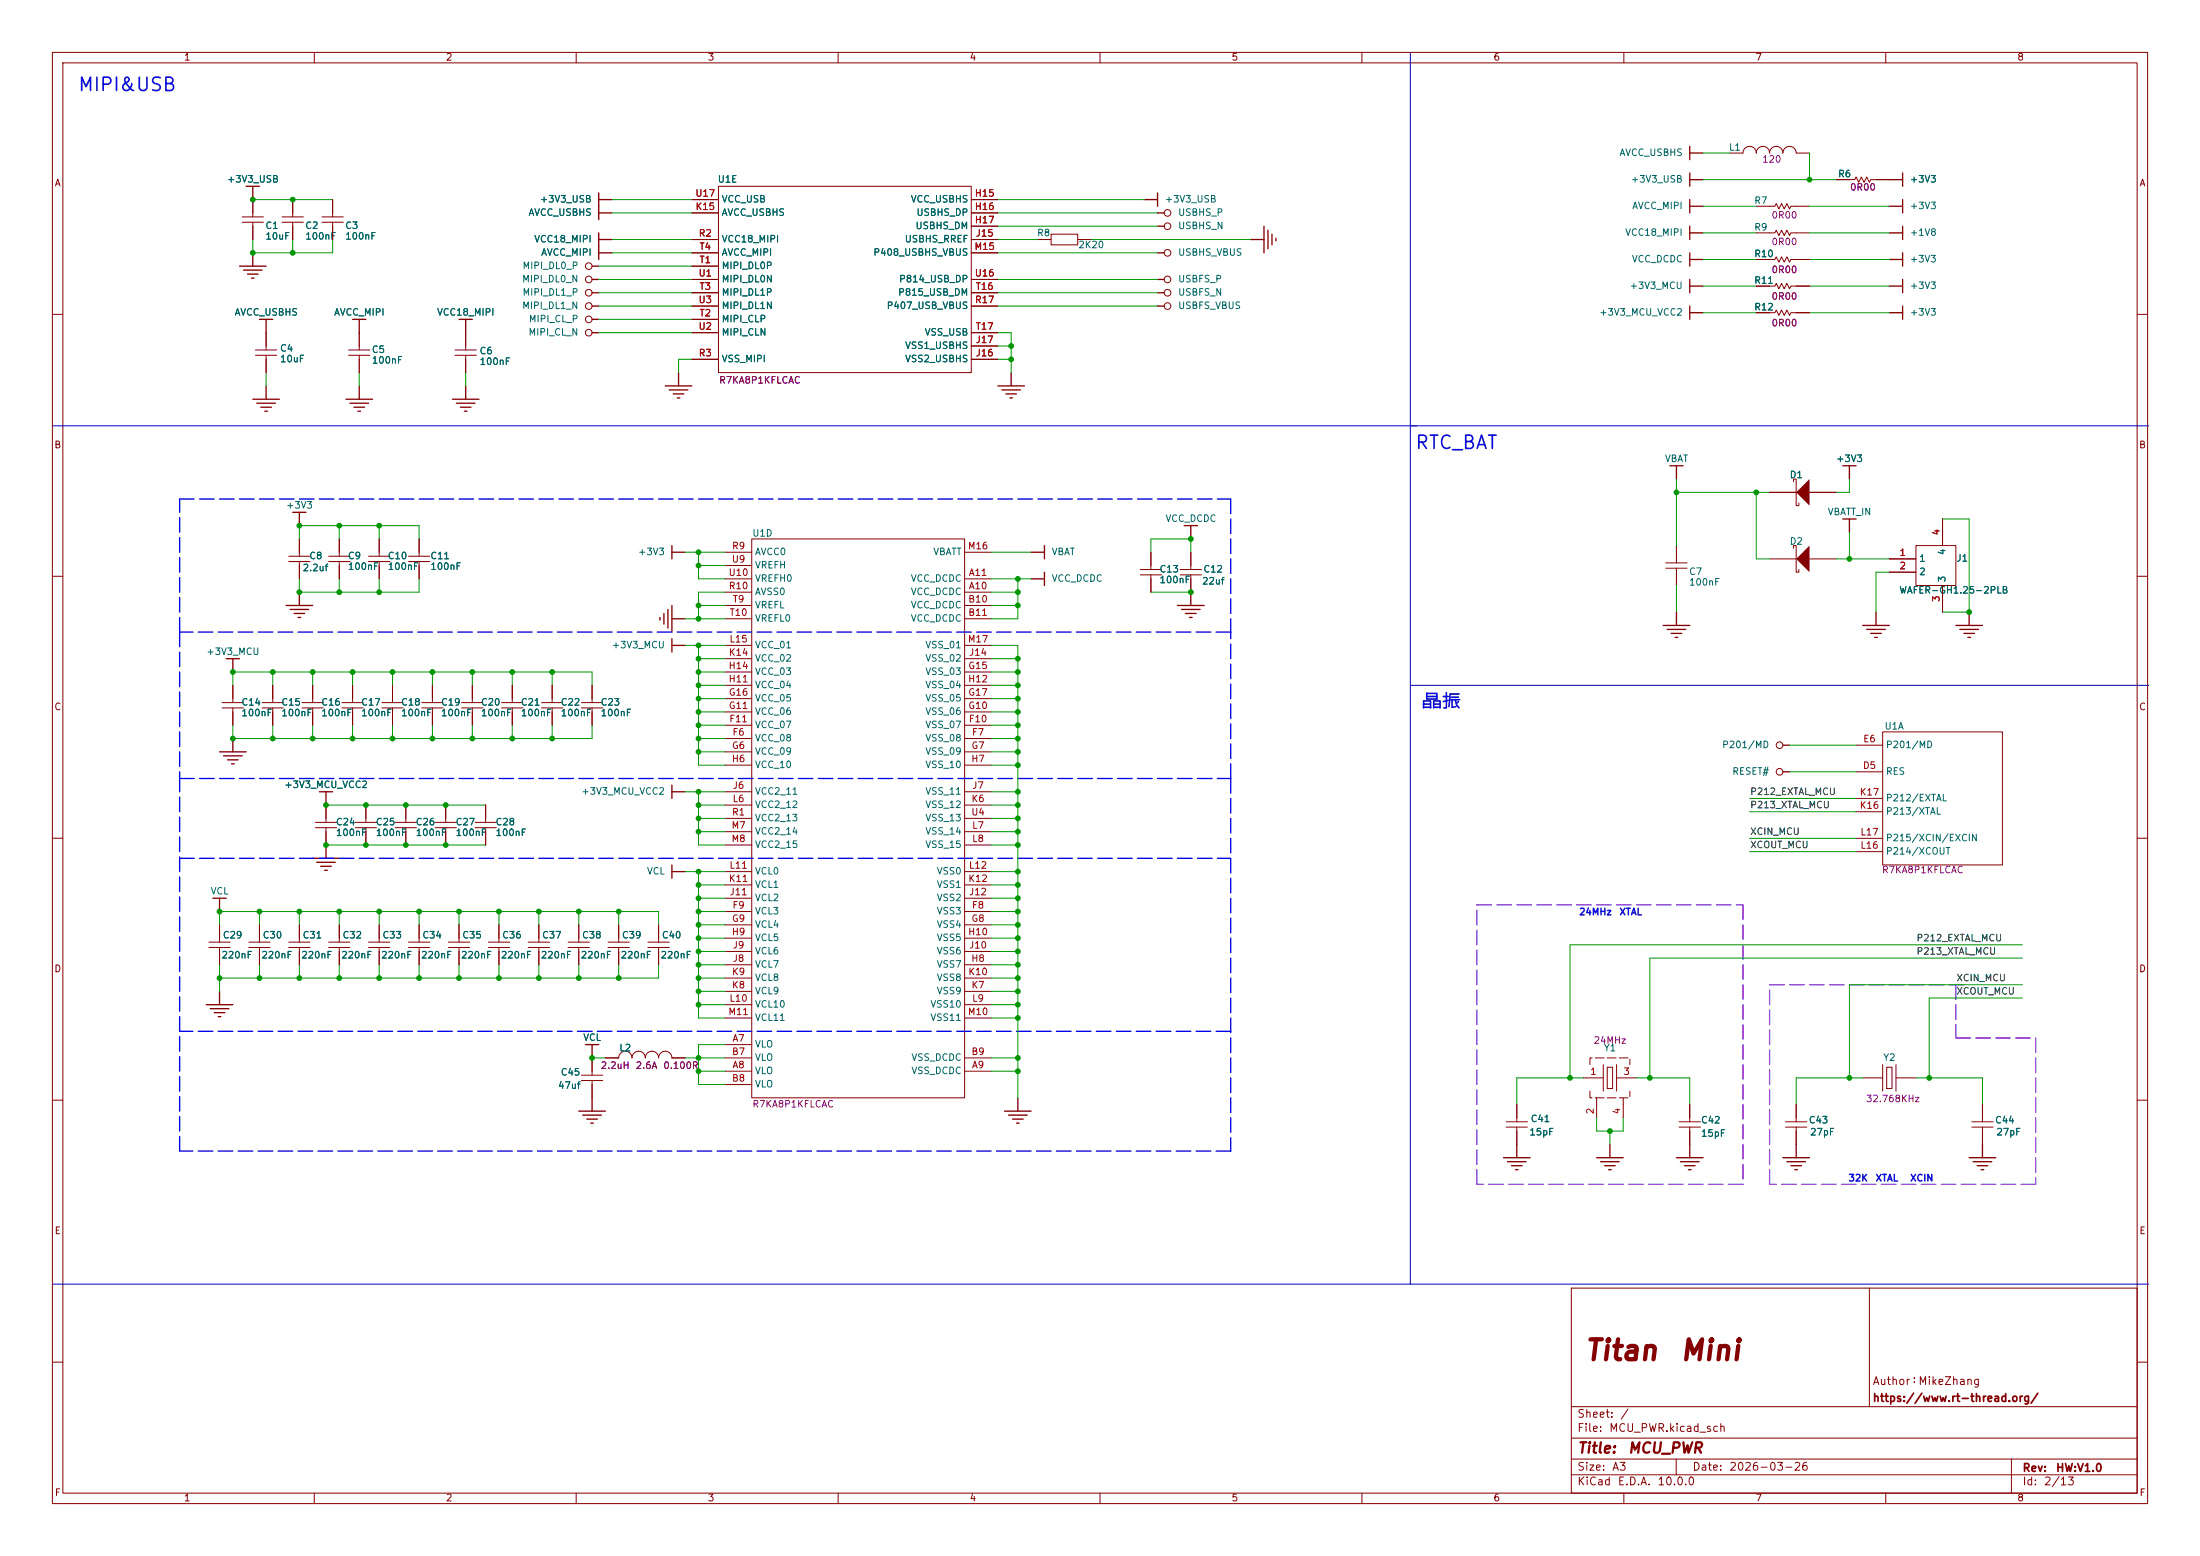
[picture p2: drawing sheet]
<svg xmlns="http://www.w3.org/2000/svg" width="420mm" height="297mm" viewBox="0 0 420 297" stroke-linecap="round" stroke-linejoin="round" font-family="sans-serif">
<g fill="none" stroke="#840000" stroke-width=".19">
<path d="M10 10h400v277h-400zM12 12h396v273h-396zM60 10v2M110 10v2M160 10v2M210 10v2M260 10v2M310 10v2M360 10v2M48.3 38.1v3.3M55.9 38.1v3.3M63.5 38.1v3.3"/>
<path d="M46.2 42.4h4.1M46.2 41.4h4.1M48.3 42.4v3.3M53.8 42.4h4.1M53.8 41.4h4.1M55.9 42.4v3.3M61.5 42.4h4M61.5 41.4h4M63.5 42.4v3.3M335.3 59.7h3.5l.3-.5 .5 1 .5-1 .5 1 .5-1 .5 1 .3-.5h3.5M335.3 54.6h3.5l.3-.5 .5 1 .5-1 .5 1 .5-1 .5 1 .3-.5h3.5M335.3 49.5h3.5l.3-.5 .5 1 .5-1 .5 1 .5-1 .5 1 .3-.5h3.5"/>
<path d="M10 60h2M408 60h2M10 110h2M55.1 107.2h4.1M55.1 106.2h4.1M57.1 102.9v3.3M57.1 107.2v3.3M217.7 109.7h4M217.7 108.7h4M219.7 105.4v3.3M219.7 109.7v3.3M225.3 109.7h4.1"/>
<path d="M225.3 108.7h4.1M227.3 105.4v3.3M227.3 109.7v3.3M408 110h2M42.4 135.1h4.1M42.4 134.1h4.1M44.4 130.8v3.3M44.4 135.1v3.3M50 135.1h4.1M50 134.1h4.1M52.1 130.8v3.3M52.1 135.1v3.3"/>
<path d="M57.7 135.1h4M57.7 134.1h4M59.7 130.8v3.3M59.7 135.1v3.3M65.3 135.1h4M65.3 134.1h4M67.3 130.8v3.3M67.3 135.1v3.3M80.5 135.1h4.1M80.5 134.1h4.1M82.5 130.8v3.3M82.5 135.1v3.3"/>
<path d="M88.1 135.1h4.1M88.1 134.1h4.1M90.2 130.8v3.3M90.2 135.1v3.3M95.8 135.1h4M95.8 134.1h4M97.8 130.8v3.3M97.8 135.1v3.3M103.4 135.1h4M103.4 134.1h4M105.4 130.8v3.3M105.4 135.1v3.3"/>
<path d="M111 135.1h4.1M111 134.1h4.1M113 130.8v3.3M113 135.1v3.3M10 160h2M408 160h2M47.5 179.8h4.1M49.5 176.5v3.3M55.1 179.8h4.1M57.1 176.5v3.3M70.4 179.8h4M72.4 176.5v3.3"/>
<path d="M78 179.8h4M80 176.5v3.3M108.5 179.8h4M110.5 176.5v3.3M123.7 179.8h4.1M125.7 176.5v3.3M47.5 180.8h4.1M49.5 180.8v3.4M55.1 180.8h4.1M57.1 180.8v3.4M70.4 180.8h4M72.4 180.8v3.4"/>
<path d="M78 180.8h4M80 180.8v3.4M108.5 180.8h4M110.5 180.8v3.4M123.7 180.8h4.1M125.7 180.8v3.4M10 210h2M115.6 201.9h2.5a1.27 1.27 0 0 1 1.3-1.2 1.27 1.27 0 0 1 1.2 1.2 1.27 1.27 0 0 1 1.3-1.2 1.27 1.27 0 0 1 1.3 1.2 1.27 1.27 0 0 1 1.3-1.2 1.27 1.27 0 0 1 1.2 1.2 1.27 1.27 0 0 1 1.3-1.2 1.27 1.27 0 0 1 1.3 1.2h2.5M287.5 215.1h4.1M287.5 214.1h4.1M289.6 210.8v3.3M289.6 215.1v3.3"/>
<path d="M302.3 205.7h3.8M304.8 209.6v3.8M306.1 203.2v5.1M306.8 203.7h1v4.1h-1zM308.6 203.2v5.1M308.6 205.7h3.8M309.9 209.6v3.8M320.5 215.1h4.1M320.5 214.1h4.1M322.6 210.8v3.3M322.6 215.1v3.3M408 210h2"/>
<path d="M300 245.9h108v39.1h-108zM356.9 245.9v22.6M10 260h2M300 278.5h108M300 274.5h108M300 268.5h108M320 278.5v3M384 278.5v6.5M408 260h2M60 285v2M110 285v2M160 285v2"/>
<path d="M210 285v2M260 285v2M300 281.5h108M310 285v2M360 285v2"/>
<circle cx="112.4" cy="50.8" r=".63"/>
</g>
<g fill="none" stroke="#840000" stroke-width=".25">
<path d="M47 35.6h2.5M48.3 35.6v2.5M114.3 36.8v5.1M114.3 38.1h2.5M45.7 50.8h5.1M46.5 51.6h3.5M47.2 52.3h2.1M48 53.1h.5M48.3 48.3v2.5M113 50.8h1.3M114.3 44.5v5M114.3 48.3h2.5"/>
<path d="M114.3 45.7h2.5M114.3 40.6h2.5M48.3 76.2h5M49 77h3.6M49.5 61h2.6M49.8 77.7h2M50.5 78.5h.6M50.8 61v2.5M50.8 73.7v2.5M127 73.7h5.1M127.8 74.4h3.5M128.5 75.2h2.1"/>
<path d="M129.3 75.9h.5M129.5 71.1v2.6M55.9 97.8h2.5M57.1 97.8v2.5M318.8 88.9h2.5M320 88.9v2.5M351.8 88.9h2.5M353.1 88.9v2.5M54.6 115.6h5.1M55.4 116.3h3.5M56.1 117.1h2.1M56.9 117.9h.5"/>
<path d="M57.1 113v2.6M126 117.9v.5M126.7 117.1v2M127.5 116.3v3.6M128.3 104.1v2.6M128.3 115.6v5.1M128.3 105.4h2.5M128.3 118.1h2.5M196.8 105.4h2.6M196.8 110.5h2.6M199.4 104.1v2.6M199.4 109.2v2.6"/>
<path d="M224.8 115.6h5.1M225.6 116.3h3.5M226.1 100.3h2.5M226.3 117.1h2M227.1 117.9h.5M227.3 100.3v2.6M227.3 113v2.6M355.6 119.4h5.1M358.1 116.8v2.6M373.4 119.4h5.1M375.9 116.8v2.6M128.3 121.9v2.6"/>
<path d="M128.3 123.2h2.5M356.4 120.1h3.5M357.1 120.9h2.1M357.9 121.7h.5M374.1 120.1h3.6M374.9 120.9h2M375.7 121.7h.5M111.8 199.4h2.5M113 199.4v2.5M191.8 212.1h5M192.5 212.9h3.6M193.3 213.6h2"/>
<path d="M194.1 214.4h.5M194.3 209.6v2.5M289.6 218.4v2.6M307.3 218.4v2.6M322.6 218.4v2.6M287 221h5.1M287.8 221.7h3.5M288.5 222.5h2.1M289.3 223.3h.5M304.8 221h5.1M305.6 221.7h3.5M306.3 222.5h2.1"/>
<path d="M307.1 223.3h.5M320 221h5.1M320.8 221.7h3.6M321.6 222.5h2M322.3 223.3h.5"/>
</g>
<path d="M303.5 208.3v1.3h7.6v-1.3M303.5 203.2v-1.3h7.6v1.3" fill="none" stroke="#840000" stroke-width=".19" stroke-dasharray="1.7 .6"/>
<path d="M342.9 94l2.5-2.6v5.1z" fill="#840000"/>
<g fill="none" stroke="#840000" stroke-width=".19">
<path d="M132.1 38.1h5.1M137.2 35.6h48.2v35.5h-48.2zM185.4 38.1h5.1M330.2 29.2h2.5a1.27 1.27 0 0 1 1.3-1.3 1.27 1.27 0 0 1 1.3 1.3 1.27 1.27 0 0 1 1.2-1.3 1.27 1.27 0 0 1 1.3 1.3 1.27 1.27 0 0 1 1.3-1.3 1.27 1.27 0 0 1 1.3 1.3 1.27 1.27 0 0 1 1.2-1.3 1.27 1.27 0 0 1 1.3 1.3h2.5M335.3 39.4h3.5l.3-.5 .5 1 .5-1 .5 1 .5-1 .5 1 .3-.5h3.5M350.5 34.3h3.6l.2-.5 .5 1 .5-1 .6 1 .5-1 .5 1 .2-.5h3.6M132.1 40.6h5.1M132.1 45.7h5.1M132.1 48.3h5.1M132.1 58.4h5.1M132.1 50.8h5.1M132.1 55.9h5.1"/>
<path d="M132.1 53.3h5.1M185.4 40.6h5.1M185.4 43.2h5.1M185.4 45.7h5.1M185.4 48.3h5.1M185.4 58.4h5.1M185.4 55.9h5.1M185.4 53.3h5.1M198.1 45.7h2.6M200.7 44.7h5v2h-5zM205.7 45.7h2.6M335.3 44.5h3.5l.3-.6 .5 1.1 .5-1.1 .5 1.1 .5-1.1 .5 1.1 .3-.5h3.5"/>
<path d="M48.8 67.8h4M48.8 66.8h4M50.8 63.5v3.3M50.8 67.8v3.3M66.5 67.8h4.1M66.5 66.8h4.1M68.6 63.5v3.3M68.6 67.8v3.3M86.9 67.8h4M86.9 66.8h4M88.9 63.5v3.3M88.9 67.8v3.3"/>
<path d="M132.1 68.6h5.1M132.1 61h5.1M132.1 63.5h5.1M185.4 68.6h5.1M185.4 66h5.1M185.4 63.5h5.1M337.8 94h5.1M342.4 91.9v-.5h.5v5.1h.5v-.5M345.4 94h5.1M370.8 99.1v5M62.7 107.2h4.1M62.7 106.2h4.1"/>
<path d="M64.8 102.9v3.3M64.8 107.2v3.3M70.4 107.2h4M70.4 106.2h4M72.4 102.9v3.3M72.4 107.2v3.3M78 107.2h4M78 106.2h4M80 102.9v3.3M80 107.2v3.3M138.4 113h5.1M138.4 110.5h5.1"/>
<path d="M138.4 115.6h5.1M138.4 118.1h5.1M138.4 105.4h5.1M138.4 108h5.1M143.5 102.9h40.6v106.7h-40.6zM184.1 113h5.1M184.1 110.5h5.1M184.1 115.6h5.1M184.1 118.1h5.1M184.1 105.4h5.1M318 108.5h4.1M318 107.4h4.1"/>
<path d="M320 104.1v3.3M320 108.5v3.3M360.7 106.7h5.1M360.7 109.2h5.1M365.8 104.1h7.6v7.7h-7.6zM370.8 111.8v5M72.9 135.1h4.1M72.9 134.1h4.1M74.9 130.8v3.3M74.9 135.1v3.3M138.4 138.4h5.1M138.4 135.9h5.1"/>
<path d="M138.4 128.3h5.1M138.4 133.4h5.1M138.4 130.8h5.1M138.4 125.7h5.1M138.4 123.2h5.1M184.1 138.4h5.1M184.1 135.9h5.1M184.1 128.3h5.1M184.1 133.4h5.1M184.1 130.8h5.1M184.1 125.7h5.1M184.1 123.2h5.1"/>
<path d="M359.4 139.7h22.9v25.4h-22.9zM83.1 158h4M83.1 157h4M85.1 153.7v3.3M85.1 158v3.3M90.7 158h4M90.7 157h4M92.7 153.7v3.3M92.7 158v3.3M138.4 141h5.1M138.4 143.5h5.1M138.4 146.1h5.1"/>
<path d="M138.4 151.1h5.1M138.4 153.7h5.1M138.4 158.8h5.1M138.4 156.2h5.1M184.1 141h5.1M184.1 143.5h5.1M184.1 146.1h5.1M184.1 151.1h5.1M184.1 153.7h5.1M184.1 158.8h5.1M184.1 156.2h5.1M354.3 147.3h5.1"/>
<path d="M354.3 142.2h5.1M354.3 154.9h5.1M354.3 152.4h5.1M39.9 179.8h4M41.9 176.5v3.3M85.6 179.8h4.1M87.6 176.5v3.3M93.2 179.8h4.1M95.2 176.5v3.3M100.8 179.8h4.1M102.9 176.5v3.3M116.1 179.8h4"/>
<path d="M118.1 176.5v3.3M138.4 174h5.1M138.4 176.5h5.1M138.4 179.1h5.1M138.4 171.5h5.1M138.4 168.9h5.1M138.4 161.3h5.1M138.4 166.4h5.1M184.1 174h5.1M184.1 176.5h5.1M184.1 179.1h5.1M184.1 171.5h5.1"/>
<path d="M184.1 168.9h5.1M184.1 161.3h5.1M184.1 166.4h5.1M354.3 162.6h5.1M354.3 160h5.1M39.9 180.8h4M41.9 180.8v3.4M85.6 180.8h4.1M87.6 180.8v3.4M93.2 180.8h4.1M95.2 180.8v3.4M100.8 180.8h4.1"/>
<path d="M102.9 180.8v3.4M116.1 180.8h4M118.1 180.8v3.4M138.4 199.4h5.1M138.4 184.2h5.1M138.4 181.6h5.1M138.4 189.2h5.1M138.4 186.7h5.1M138.4 191.8h5.1M138.4 194.3h5.1M184.1 184.2h5.1M184.1 181.6h5.1"/>
<path d="M184.1 189.2h5.1M184.1 186.7h5.1M184.1 191.8h5.1M184.1 194.3h5.1M111 206.2h4.1M111 205.2h4.1M113 201.9v3.3M113 206.2v3.4M138.4 204.5h5.1M138.4 201.9h5.1M138.4 207h5.1M184.1 204.5h5.1"/>
<path d="M184.1 201.9h5.1M340.9 215.1h4M340.9 214.1h4M342.9 210.8v3.3M342.9 215.1v3.3M355.6 205.7h3.8M359.4 203.2v5.1M360.2 203.7h1v4.1h-1zM361.9 203.2v5.1M361.9 205.7h3.9M376.4 215.1h4.1M376.4 214.1h4.1"/>
<path d="M378.5 210.8v3.3M378.5 215.1v3.3"/>
<circle cx="112.4" cy="53.3" r=".63"/>
<circle cx="112.4" cy="55.9" r=".63"/>
<circle cx="112.4" cy="58.4" r=".63"/>
<circle cx="222.9" cy="48.3" r=".63"/>
<circle cx="222.9" cy="58.4" r=".63"/>
<circle cx="222.9" cy="55.9" r=".63"/>
<circle cx="222.9" cy="53.3" r=".63"/>
<circle cx="222.9" cy="43.2" r=".63"/>
<circle cx="222.9" cy="40.6" r=".63"/>
<circle cx="112.4" cy="61" r=".63"/>
<circle cx="112.4" cy="63.5" r=".63"/>
<circle cx="339.7" cy="147.3" r=".63"/>
<circle cx="339.7" cy="142.2" r=".63"/>
</g>
<g fill="none" stroke="#840000" stroke-width=".25">
<path d="M218.4 38.1h2.6M221 36.8v2.6M322.6 34.3h2.5M322.6 39.4h2.5M322.6 27.9v2.6M322.6 33v2.6M322.6 38.1v2.5M322.6 29.2h2.5M360.7 34.3h2.5M360.7 39.4h2.5M363.2 33v2.6M363.2 38.1v2.5"/>
<path d="M113 58.4h1.3M113 55.9h1.3M113 53.3h1.3M221 58.4h1.2M221 55.9h1.2M221 53.3h1.2M221 48.3h1.2M221 40.6h1.2M221 43.2h1.2M238.8 45.7h2.5M241.3 43.2v5.1M242.1 43.9v3.6"/>
<path d="M242.8 44.7v2M243.6 45.5v.5M322.6 49.5h2.5M322.6 54.6h2.5M322.6 59.7h2.5M322.6 44.5h2.5M322.6 43.2v2.5M322.6 48.3v2.5M322.6 53.3v2.6M322.6 58.4v2.6M360.7 49.5h2.5M360.7 54.6h2.5"/>
<path d="M360.7 59.7h2.5M360.7 44.5h2.5M363.2 43.2v2.5M363.2 48.3v2.5M363.2 53.3v2.6M363.2 58.4v2.6M66 76.2h5.1M66.8 77h3.6M67.3 61h2.5M67.6 77.7h2M68.3 78.5h.5M68.6 61v2.5"/>
<path d="M68.6 73.7v2.5M86.4 76.2h5M87.1 77h3.6M87.6 61h2.6M87.9 77.7h2M88.6 78.5h.6M88.9 61v2.5M88.9 73.7v2.5M113 61h1.3M113 63.5h1.3M190.5 73.7h5.1M191.3 74.4h3.5"/>
<path d="M192 75.2h2.1M192.8 75.9h.5M193 71.1v2.6M317.5 119.4h5.1M320 116.8v2.6M43.2 125.7h2.5M44.4 125.7v2.6M318.3 120.1h3.5M319 120.9h2.1M319.8 121.7h.5M61 151.1h2.5M62.2 151.1v2.6"/>
<path d="M340.4 142.2h1.2M340.4 147.3h1.2M40.6 171.5h2.6M41.9 171.5v2.5M39.4 191.8h5M40.1 192.5h3.6M40.9 193.3h2M41.7 194.1h.5M41.9 189.2v2.6M110.5 212.1h5.1M111.3 212.9h3.5M112 213.6h2"/>
<path d="M112.8 214.4h.5M113 209.6v2.5M342.9 218.4v2.6M378.5 218.4v2.6M340.4 221h5M341.1 221.7h3.6M341.9 222.5h2M342.6 223.3h.6M375.9 221h5.1M376.7 221.7h3.5M377.4 222.5h2.1M378.2 223.3h.5"/>
</g>
<path d="M342.9 106.7l2.5-2.6v5.1z" fill="#840000"/>
<g fill="none" stroke="#840000" stroke-width=".19">
<path d="M48.3 38.1v2.5M55.9 38.1v2.5M63.5 38.1v2.5M132.1 38.1h5.1M185.4 38.1h5.1M350.5 34.3h2.6M358.1 34.3h2.6M48.3 43.2v2.5M55.9 43.2v2.5M63.5 43.2v2.5M132.1 40.6h5.1M132.1 45.7h5.1"/>
<path d="M132.1 48.3h5.1M132.1 58.4h5.1M132.1 50.8h5.1M132.1 55.9h5.1M132.1 53.3h5.1M185.4 40.6h5.1M185.4 43.2h5.1M185.4 45.7h5.1M185.4 48.3h5.1M185.4 58.4h5.1M185.4 55.9h5.1M185.4 53.3h5.1"/>
<path d="M335.3 49.5h2.5M335.3 54.6h2.5M335.3 59.7h2.5M342.9 49.5h2.5M342.9 54.6h2.5M342.9 59.7h2.5M50.8 63.5v2.5M50.8 68.6v2.5M68.6 63.5v2.5M68.6 68.6v2.5M88.9 63.5v2.5M88.9 68.6v2.5"/>
<path d="M132.1 68.6h5.1M132.1 61h5.1M132.1 63.5h5.1M185.4 68.6h5.1M185.4 66h5.1M185.4 63.5h5.1M337.8 94h5.1M345.4 94h5.1M370.8 99.1v5M57.1 102.9v2.5M57.1 108v2.5M64.8 102.9v2.5"/>
<path d="M64.8 108v2.5M72.4 102.9v2.5M72.4 108v2.5M80 102.9v2.5M80 108v2.5M219.7 105.4v2.6M219.7 110.5v2.5M227.3 105.4v2.6M227.3 110.5v2.5M337.8 106.7h5.1M342.4 104.6v-.5h.5v5.1h.5v-.5M345.4 106.7h5.1"/>
<path d="M360.7 106.7h5.1M360.7 109.2h5.1M370.8 111.8v5M44.4 130.8v2.6M44.4 135.9v2.5M52.1 130.8v2.6M52.1 135.9v2.5M59.7 130.8v2.6M59.7 135.9v2.5M67.3 130.8v2.6M67.3 135.9v2.5M74.9 130.8v2.6"/>
<path d="M74.9 135.9v2.5M82.5 130.8v2.6M82.5 135.9v2.5M90.2 130.8v2.6M90.2 135.9v2.5M97.8 130.8v2.6M97.8 135.9v2.5M105.4 130.8v2.6M105.4 135.9v2.5M113 130.8v2.6M113 135.9v2.5M60.2 158h4.1"/>
<path d="M60.2 157h4.1M62.2 153.7v3.3M62.2 158v3.3M67.8 158h4.1M67.8 157h4.1M69.8 153.7v3.3M69.8 158v3.3M75.4 158h4.1M75.4 157h4.1M77.5 153.7v3.3M77.5 158v3.3M85.1 153.7v2.5"/>
<path d="M85.1 158.8v2.5M92.7 153.7v2.5M92.7 158.8v2.5M41.9 176.5v2.6M49.5 176.5v2.6M57.1 176.5v2.6M62.7 179.8h4.1M64.8 176.5v3.3M72.4 176.5v2.6M80 176.5v2.6M87.6 176.5v2.6M95.2 176.5v2.6"/>
<path d="M102.9 176.5v2.6M110.5 176.5v2.6M118.1 176.5v2.6M125.7 176.5v2.6M41.9 181.6v2.6M49.5 181.6v2.6M57.1 181.6v2.6M62.7 180.8h4.1M64.8 180.8v3.4M72.4 181.6v2.6M80 181.6v2.6M87.6 181.6v2.6"/>
<path d="M95.2 181.6v2.6M102.9 181.6v2.6M110.5 181.6v2.6M118.1 181.6v2.6M125.7 181.6v2.6M113 201.9v2.6M113 207v2.6M115.6 201.9h2.5M128.3 201.9h2.5M289.6 210.8v2.6M289.6 215.9v2.5M322.6 210.8v2.6"/>
<path d="M322.6 215.9v2.5M342.9 210.8v2.6M342.9 215.9v2.5M378.5 210.8v2.6M378.5 215.9v2.5"/>
</g>
<g fill="none" stroke="#840000" stroke-width=".25">
<path d="M351.8 99.1h2.5M353.1 99.1v2.5M41.9 143.5h5.1M42.7 144.3h3.5M43.4 145h2.1M44.2 145.8h.5M44.4 141v2.5M128.3 149.9v2.5M128.3 151.1h2.5M59.7 163.8h5.1M60.5 164.6h3.5M61.2 165.4h2"/>
<path d="M62 166.1h.5M62.2 161.3v2.5M128.3 165.1v2.5M128.3 166.4h2.5"/>
</g>
<path d="M34.3 95.3h200.6M234.9 95.3v25.4M34.3 120.7v27.9M34.3 120.7v-25.4M234.9 120.7h-200.6M34.3 148.6h200.6M234.9 148.6v-27.9M234.9 148.6v71.1M34.3 163.8h200.6M234.9 196.9h-200.6M34.3 219.7v-71.1M234.9 219.7h-200.6" fill="none" stroke="#00f" stroke-width=".25" stroke-dasharray="2.8 1"/>
<path d="M269.2 10.2v234.9M10.2 81.3h400M269.2 130.8h141M10.2 245.1h400" fill="none" stroke="#0000c2" stroke-width=".19"/>
<path d="M281.9 172.7h50.8M332.7 172.7v53.4M337.8 188h38.1M373.4 188v10.1M373.4 198.1h15.2M388.6 198.1v28M281.9 226.1v-53.4M332.7 226.1h-50.8M337.8 226.1v-38.1M388.6 226.1h-50.8" fill="none" stroke="#8a20db" stroke-width=".25" stroke-dasharray="2.8 1"/>
<g fill="none" stroke="#009600" stroke-width=".19">
<path d="M48.3 38.1h15.2M116.8 38.1h15.3M190.5 38.1h27.9M325.1 34.3h25.4M325.1 39.4h10.2M325.1 29.2h5.1M345.4 39.4h15.3M345.4 29.2v5.1M48.3 45.7v2.6h15.2v-2.6M55.9 45.7v2.6M114.3 58.4h17.8M114.3 55.9h17.8"/>
<path d="M114.3 50.8h17.8M114.3 53.3h17.8M116.8 48.3h15.3M116.8 45.7h15.3M116.8 40.6h15.3M190.5 48.3h30.5M190.5 58.4h30.5M190.5 55.9h30.5M190.5 53.3h30.5M190.5 45.7h7.6M190.5 40.6h30.5M190.5 43.2h30.5"/>
<path d="M208.3 45.7h30.5M325.1 49.5h10.2M325.1 59.7h10.2M325.1 54.6h10.2M325.1 44.5h10.2M345.4 49.5h15.3M345.4 59.7h15.3M345.4 54.6h15.3M345.4 44.5h15.3M50.8 71.1v2.6M68.6 71.1v2.6M88.9 71.1v2.6"/>
<path d="M114.3 61h17.8M114.3 63.5h17.8M132.1 68.6h-2.6v2.5M190.5 63.5h2.5v7.6M190.5 68.6h2.5M190.5 66h2.5M320 91.4v12.7M320 94h17.8M335.3 94v12.7h2.5M353.1 91.4v2.6h-2.6M370.8 99.1h5.1v17.7h-5.1M57.1 110.5v2.5h22.9v-2.5"/>
<path d="M57.1 102.9v-2.6h22.9v2.6M64.8 100.3v2.6M64.8 110.5v2.5M72.4 100.3v2.6M72.4 110.5v2.5M130.8 105.4h7.6M130.8 118.1h7.6M133.3 105.4v5.1h5.1M133.3 115.6h5.1M133.3 108h5.1M138.4 113h-5.1v5.1M189.2 113h5.1"/>
<path d="M189.2 110.5h7.6M189.2 105.4h7.6M189.2 115.6h5.1M194.3 110.5v7.6h-5.1M219.7 113h7.6M219.7 105.4v-2.5h7.6v2.5M320 111.8v5M350.5 106.7h10.2M353.1 101.6v5.1M360.7 109.2h-2.6v7.6M44.4 130.8v-2.5h68.6v2.5M44.4 138.4v2.6h68.6v-2.6"/>
<path d="M52.1 128.3v2.5M52.1 138.4v2.6M59.7 128.3v2.5M59.7 138.4v2.6M67.3 128.3v2.5M67.3 138.4v2.6M74.9 128.3v2.5M74.9 138.4v2.6M82.5 128.3v2.5M82.5 138.4v2.6M90.2 128.3v2.5M90.2 138.4v2.6"/>
<path d="M97.8 128.3v2.5M97.8 138.4v2.6M105.4 128.3v2.5M105.4 138.4v2.6M130.8 123.2h7.6M133.3 123.2v22.9h5.1M133.3 130.8h5.1M133.3 128.3h5.1M133.3 135.9h5.1M133.3 133.4h5.1M133.3 138.4h5.1M133.3 125.7h5.1"/>
<path d="M189.2 130.8h5.1M189.2 128.3h5.1M189.2 135.9h5.1M189.2 133.4h5.1M189.2 123.2h5.1v86.4M189.2 138.4h5.1M189.2 125.7h5.1M62.2 153.7h30.5M130.8 151.1h7.6M133.3 151.1v10.2h5.1M133.3 153.7h5.1M133.3 141h5.1"/>
<path d="M133.3 143.5h5.1M133.3 158.8h5.1M133.3 156.2h5.1M189.2 153.7h5.1M189.2 151.1h5.1M189.2 141h5.1M189.2 146.1h5.1M189.2 143.5h5.1M189.2 158.8h5.1M189.2 156.2h5.1M334 154.9h20.3M334 152.4h20.3"/>
<path d="M341.6 147.3h12.7M341.6 142.2h12.7M41.9 176.5v-2.5h83.8v2.5M49.5 174v2.5M57.1 174v2.5M62.2 161.3h30.5M64.8 174v2.5M72.4 174v2.5M80 174v2.5M87.6 174v2.5M95.2 174v2.5M102.9 174v2.5"/>
<path d="M110.5 174v2.5M118.1 174v2.5M130.8 166.4h7.6M133.3 166.4v27.9h5.1M133.3 171.5h5.1M133.3 168.9h5.1M133.3 174h5.1M133.3 179.1h5.1M133.3 176.5h5.1M189.2 161.3h5.1M189.2 171.5h5.1M189.2 168.9h5.1"/>
<path d="M189.2 166.4h5.1M189.2 174h5.1M189.2 179.1h5.1M189.2 176.5h5.1M334 160h20.3M334 162.6h20.3M41.9 184.2v5M49.5 184.2v2.5M57.1 184.2v2.5M64.8 184.2v2.5M72.4 184.2v2.5M80 184.2v2.5"/>
<path d="M87.6 184.2v2.5M95.2 184.2v2.5M102.9 184.2v2.5M110.5 184.2v2.5M118.1 184.2v2.5M125.7 184.2v2.5h-83.8M133.3 184.2h5.1M133.3 186.7h5.1M133.3 189.2h5.1M133.3 191.8h5.1M133.3 181.6h5.1M138.4 199.4h-5.1v7.6h5.1"/>
<path d="M189.2 184.2h5.1M189.2 186.7h5.1M189.2 189.2h5.1M189.2 191.8h5.1M189.2 181.6h5.1M189.2 194.3h5.1M386.1 180.3h-86.4v25.4M386.1 182.9h-71.1v22.8M386.1 188h-33v17.7M386.1 190.5h-17.8v15.2M113 201.9h2.6M130.8 201.9h7.6"/>
<path d="M133.3 204.5h5.1M189.2 201.9h5.1M189.2 204.5h5.1M302.3 205.7h-12.7v5.1M304.8 213.4v2.5h5.1v-2.5M307.3 215.9v2.5M312.4 205.7h10.2v5.1M355.6 205.7h-12.7v5.1M365.8 205.7h12.7v5.1"/>
</g>
<g fill="#009600" stroke="#009600" stroke-width=".19">
<circle cx="133.3" cy="105.4" r=".46"/>
<circle cx="133.3" cy="108" r=".46"/>
<circle cx="105.4" cy="141" r=".46"/>
<circle cx="97.8" cy="128.3" r=".46"/>
<circle cx="105.4" cy="128.3" r=".46"/>
<circle cx="133.3" cy="123.2" r=".46"/>
<circle cx="133.3" cy="125.7" r=".46"/>
<circle cx="133.3" cy="115.6" r=".46"/>
<circle cx="133.3" cy="135.9" r=".46"/>
<circle cx="133.3" cy="138.4" r=".46"/>
<circle cx="194.3" cy="125.7" r=".46"/>
<circle cx="194.3" cy="204.5" r=".46"/>
<circle cx="194.3" cy="191.8" r=".46"/>
<circle cx="194.3" cy="194.3" r=".46"/>
<circle cx="194.3" cy="189.2" r=".46"/>
<circle cx="194.3" cy="181.6" r=".46"/>
<circle cx="194.3" cy="186.7" r=".46"/>
<circle cx="194.3" cy="179.1" r=".46"/>
<circle cx="194.3" cy="184.2" r=".46"/>
<circle cx="194.3" cy="201.9" r=".46"/>
<circle cx="194.3" cy="158.8" r=".46"/>
<circle cx="194.3" cy="161.3" r=".46"/>
<circle cx="194.3" cy="153.7" r=".46"/>
<circle cx="194.3" cy="151.1" r=".46"/>
<circle cx="194.3" cy="141" r=".46"/>
<circle cx="194.3" cy="171.5" r=".46"/>
<circle cx="194.3" cy="168.9" r=".46"/>
<circle cx="194.3" cy="166.4" r=".46"/>
<circle cx="194.3" cy="143.5" r=".46"/>
<circle cx="194.3" cy="146.1" r=".46"/>
<circle cx="194.3" cy="174" r=".46"/>
<circle cx="194.3" cy="176.5" r=".46"/>
<circle cx="194.3" cy="156.2" r=".46"/>
<circle cx="194.3" cy="128.3" r=".46"/>
<circle cx="194.3" cy="130.8" r=".46"/>
<circle cx="133.3" cy="128.3" r=".46"/>
<circle cx="133.3" cy="133.4" r=".46"/>
<circle cx="133.3" cy="130.8" r=".46"/>
<circle cx="194.3" cy="135.9" r=".46"/>
<circle cx="194.3" cy="133.4" r=".46"/>
<circle cx="194.3" cy="138.4" r=".46"/>
<circle cx="133.3" cy="118.1" r=".46"/>
<circle cx="59.7" cy="128.3" r=".46"/>
<circle cx="52.1" cy="128.3" r=".46"/>
<circle cx="194.3" cy="110.5" r=".46"/>
<circle cx="194.3" cy="113" r=".46"/>
<circle cx="227.3" cy="113" r=".46"/>
<circle cx="227.3" cy="102.9" r=".46"/>
<circle cx="194.3" cy="115.6" r=".46"/>
<circle cx="44.4" cy="128.3" r=".46"/>
<circle cx="82.5" cy="141" r=".46"/>
<circle cx="90.2" cy="128.3" r=".46"/>
<circle cx="67.3" cy="128.3" r=".46"/>
<circle cx="133.3" cy="204.5" r=".46"/>
<circle cx="82.5" cy="128.3" r=".46"/>
<circle cx="74.9" cy="128.3" r=".46"/>
<circle cx="72.4" cy="100.3" r=".46"/>
<circle cx="64.8" cy="100.3" r=".46"/>
<circle cx="64.8" cy="113" r=".46"/>
<circle cx="57.1" cy="113" r=".46"/>
<circle cx="72.4" cy="113" r=".46"/>
<circle cx="57.1" cy="100.3" r=".46"/>
<circle cx="307.3" cy="215.9" r=".46"/>
<circle cx="315" cy="205.7" r=".46"/>
<circle cx="299.7" cy="205.7" r=".46"/>
<circle cx="48.3" cy="38.1" r=".46"/>
<circle cx="55.9" cy="38.1" r=".46"/>
<circle cx="48.3" cy="48.3" r=".46"/>
<circle cx="55.9" cy="48.3" r=".46"/>
<circle cx="345.4" cy="34.3" r=".46"/>
<circle cx="368.3" cy="205.7" r=".46"/>
<circle cx="353.1" cy="205.7" r=".46"/>
<circle cx="193" cy="66" r=".46"/>
<circle cx="193" cy="68.6" r=".46"/>
<circle cx="320" cy="94" r=".46"/>
<circle cx="335.3" cy="94" r=".46"/>
<circle cx="375.9" cy="116.8" r=".46"/>
<circle cx="353.1" cy="106.7" r=".46"/>
<circle cx="133.3" cy="153.7" r=".46"/>
<circle cx="133.3" cy="156.2" r=".46"/>
<circle cx="133.3" cy="158.8" r=".46"/>
<circle cx="133.3" cy="151.1" r=".46"/>
<circle cx="133.3" cy="143.5" r=".46"/>
<circle cx="133.3" cy="141" r=".46"/>
<circle cx="85.1" cy="153.7" r=".46"/>
<circle cx="77.5" cy="153.7" r=".46"/>
<circle cx="77.5" cy="161.3" r=".46"/>
<circle cx="85.1" cy="161.3" r=".46"/>
<circle cx="69.8" cy="161.3" r=".46"/>
<circle cx="62.2" cy="161.3" r=".46"/>
<circle cx="62.2" cy="153.7" r=".46"/>
<circle cx="69.8" cy="153.7" r=".46"/>
<circle cx="67.3" cy="141" r=".46"/>
<circle cx="59.7" cy="141" r=".46"/>
<circle cx="52.1" cy="141" r=".46"/>
<circle cx="44.4" cy="141" r=".46"/>
<circle cx="72.4" cy="186.7" r=".46"/>
<circle cx="64.8" cy="186.7" r=".46"/>
<circle cx="57.1" cy="186.7" r=".46"/>
<circle cx="49.5" cy="174" r=".46"/>
<circle cx="41.9" cy="174" r=".46"/>
<circle cx="72.4" cy="174" r=".46"/>
<circle cx="87.6" cy="174" r=".46"/>
<circle cx="80" cy="174" r=".46"/>
<circle cx="80" cy="186.7" r=".46"/>
<circle cx="87.6" cy="186.7" r=".46"/>
<circle cx="41.9" cy="186.7" r=".46"/>
<circle cx="49.5" cy="186.7" r=".46"/>
<circle cx="57.1" cy="174" r=".46"/>
<circle cx="64.8" cy="174" r=".46"/>
<circle cx="133.3" cy="186.7" r=".46"/>
<circle cx="133.3" cy="189.2" r=".46"/>
<circle cx="133.3" cy="201.9" r=".46"/>
<circle cx="110.5" cy="186.7" r=".46"/>
<circle cx="133.3" cy="184.2" r=".46"/>
<circle cx="113" cy="201.9" r=".46"/>
<circle cx="118.1" cy="186.7" r=".46"/>
<circle cx="133.3" cy="191.8" r=".46"/>
<circle cx="118.1" cy="174" r=".46"/>
<circle cx="74.9" cy="141" r=".46"/>
<circle cx="95.2" cy="186.7" r=".46"/>
<circle cx="97.8" cy="141" r=".46"/>
<circle cx="90.2" cy="141" r=".46"/>
<circle cx="102.9" cy="186.7" r=".46"/>
<circle cx="110.5" cy="174" r=".46"/>
<circle cx="102.9" cy="174" r=".46"/>
<circle cx="95.2" cy="174" r=".46"/>
<circle cx="133.3" cy="168.9" r=".46"/>
<circle cx="133.3" cy="166.4" r=".46"/>
<circle cx="133.3" cy="181.6" r=".46"/>
<circle cx="133.3" cy="179.1" r=".46"/>
<circle cx="133.3" cy="174" r=".46"/>
<circle cx="133.3" cy="176.5" r=".46"/>
<circle cx="133.3" cy="171.5" r=".46"/>
</g>
<g font-size="3.8" fill="#840000">
<text x="302.3" y="260.6">Titan</text>
<text x="320.5" y="260.6">Mini</text>
</g>
<g font-size="2.5" fill="#0000c2">
<text x="14.7" y="18">MIPI&amp;USB</text>
<text x="270" y="86.4">RTC_BAT</text>
<text x="271.3" y="135.9">晶振</text>
</g>
<g font-size="2" fill="#840000">
<text x="301" y="277.9">Title:</text>
<text x="310.6" y="277.9">MCU_PWR</text>
</g>
<g font-size="1.5" fill="#840000">
<text x="357.4" y="267.9">https://www.rt-thread.org/</text>
<text x="357.4" y="264.7">Author：MikeZhang</text>
<text x="301" y="273.7">File:</text>
<text x="301" y="271">Sheet:</text>
<text x="307.1" y="273.7">MCU_PWR.kicad_sch</text>
<text x="309.2" y="271">/</text>
<text x="301" y="281.1">Size:</text>
<text x="307.6" y="281.1">A3</text>
<text x="323" y="281.1">Date:</text>
<text x="330" y="281.1">2026-03-26</text>
<text x="386" y="281.3">Rev:</text>
<text x="392.4" y="281.3">HW:V1.0</text>
<text x="301" y="283.9">KiCad</text>
<text x="308.7" y="283.9">E.D.A.</text>
<text x="316.3" y="283.9">10.0.0</text>
<text x="386" y="283.9">Id:</text>
<text x="390.1" y="283.9">2/13</text>
</g>
<g font-size="1.3" fill="#840000">
<text x="35" y="11.9">1</text>
<text x="85" y="11.9">2</text>
<text x="135" y="11.9">3</text>
<text x="185" y="11.9">4</text>
<text x="235" y="11.9">5</text>
<text x="285" y="11.9">6</text>
<text x="335" y="11.9">7</text>
<text x="385" y="11.9">8</text>
<text x="10.3" y="35.9">A</text>
<text x="408.3" y="35.9">A</text>
<text x="10.3" y="85.9">B</text>
<text x="408.2" y="85.9">B</text>
<text x="10.3" y="135.9">C</text>
<text x="408.2" y="135.9">C</text>
<text x="10.3" y="185.9">D</text>
<text x="408.2" y="185.9">D</text>
<text x="10.3" y="235.9">E</text>
<text x="408.3" y="235.9">E</text>
<text x="10.3" y="285.9">F</text>
<text x="35" y="286.9">1</text>
<text x="85" y="286.9">2</text>
<text x="135" y="286.9">3</text>
<text x="185" y="286.9">4</text>
<text x="235" y="286.9">5</text>
<text x="285" y="286.9">6</text>
<text x="335" y="286.9">7</text>
<text x="385" y="286.9">8</text>
<text x="408.3" y="285.9">F</text>
</g>
<g font-size="1.3" fill="#006464">
<text x="330" y="29.1">L1</text>
<text x="43.2" y="35.2">+3V3_USB</text>
<text x="136.9" y="35.2">U1E</text>
<text x="309.1" y="30.1">AVCC_USBHS</text>
<text x="311.2" y="35.2">+3V3_USB</text>
<text x="350.8" y="34.2">R6</text>
<text x="364.5" y="35.2">+3V3</text>
<text x="100.8" y="41.5">AVCC_USBHS</text>
<text x="103" y="39">+3V3_USB</text>
<text x="137.7" y="41.5">AVCC_USBHS</text>
<text x="137.7" y="39">VCC_USB</text>
<text x="173.8" y="39">VCC_USBHS</text>
<text x="174.9" y="41.5">USBHS_DP</text>
<text x="222.3" y="39">+3V3_USB</text>
<text x="224.8" y="41.5">USBHS_P</text>
<text x="311.5" y="40.2">AVCC_MIPI</text>
<text x="334.8" y="39.2">R7</text>
<text x="364.5" y="40.2">+3V3</text>
<text x="50.6" y="44">C1</text>
<text x="50.6" y="46">10uF</text>
<text x="58.2" y="44">C2</text>
<text x="58.2" y="46">100nF</text>
<text x="65.8" y="44">C3</text>
<text x="65.8" y="46">100nF</text>
<text x="101.9" y="46.6">VCC18_MIPI</text>
<text x="137.7" y="46.6">VCC18_MIPI</text>
<text x="172.6" y="46.6">USBHS_RREF</text>
<text x="174.7" y="44">USBHS_DM</text>
<text x="197.9" y="45.4">R8</text>
<text x="205.7" y="47.7">2K20</text>
<text x="224.8" y="44">USBHS_N</text>
<text x="310.2" y="45.3">VCC18_MIPI</text>
<text x="334.8" y="44.3">R9</text>
<text x="364.5" y="45.3">+1V8</text>
<text x="99.6" y="51.7">MIPI_DL0_P</text>
<text x="103.2" y="49.1">AVCC_MIPI</text>
<text x="137.7" y="51.7">MIPI_DL0P</text>
<text x="137.7" y="49.1">AVCC_MIPI</text>
<text x="166.6" y="49.1">P408_USBHS_VBUS</text>
<text x="224.8" y="49.1">USBHS_VBUS</text>
<text x="311.4" y="50.4">VCC_DCDC</text>
<text x="334.8" y="49.4">R10</text>
<text x="364.5" y="50.4">+3V3</text>
<text x="99.6" y="59.3">MIPI_DL1_N</text>
<text x="99.6" y="54.2">MIPI_DL0_N</text>
<text x="99.6" y="56.7">MIPI_DL1_P</text>
<text x="137.7" y="56.7">MIPI_DL1P</text>
<text x="137.7" y="54.2">MIPI_DL0N</text>
<text x="137.7" y="59.3">MIPI_DL1N</text>
<text x="169.2" y="59.3">P407_USB_VBUS</text>
<text x="171.3" y="56.7">P815_USB_DM</text>
<text x="171.5" y="54.2">P814_USB_DP</text>
<text x="224.8" y="59.3">USBFS_VBUS</text>
<text x="224.8" y="54.2">USBFS_P</text>
<text x="224.8" y="56.7">USBFS_N</text>
<text x="311" y="55.5">+3V3_MCU</text>
<text x="334.8" y="59.6">R12</text>
<text x="334.8" y="54.5">R11</text>
<text x="364.5" y="55.5">+3V3</text>
<text x="44.7" y="60.6">AVCC_USBHS</text>
<text x="63.7" y="60.6">AVCC_MIPI</text>
<text x="83.3" y="60.6">VCC18_MIPI</text>
<text x="100.8" y="64.4">MIPI_CL_N</text>
<text x="100.8" y="61.8">MIPI_CL_P</text>
<text x="137.7" y="61.8">MIPI_CLP</text>
<text x="137.7" y="64.4">MIPI_CLN</text>
<text x="176.4" y="64.4">VSS_USB</text>
<text x="305.2" y="60.6">+3V3_MCU_VCC2</text>
<text x="364.5" y="60.6">+3V3</text>
<text x="53.3" y="67.4">C4</text>
<text x="53.3" y="69.5">10uF</text>
<text x="70.9" y="67.7">C5</text>
<text x="70.9" y="69.7">100nF</text>
<text x="91.4" y="67.9">C6</text>
<text x="91.4" y="70">100nF</text>
<text x="137.7" y="69.4">VSS_MIPI</text>
<text x="172.7" y="69.4">VSS2_USBHS</text>
<text x="172.7" y="66.9">VSS1_USBHS</text>
<text x="317.7" y="88.5">VBAT</text>
<text x="350.4" y="88.5">+3V3</text>
<text x="341.6" y="91.6">D1</text>
<text x="54.5" y="97.4">+3V3</text>
<text x="222.4" y="99.9">VCC_DCDC</text>
<text x="348.8" y="98.7">VBATT_IN</text>
<text x="58.9" y="107">C8</text>
<text x="66.3" y="107">C9</text>
<text x="73.9" y="107">C10</text>
<text x="82.1" y="107">C11</text>
<text x="121.7" y="106.3">+3V3</text>
<text x="143.5" y="102.7">U1D</text>
<text x="144" y="106.3">AVCC0</text>
<text x="178.1" y="106.3">VBATT</text>
<text x="200.7" y="106.3">VBAT</text>
<text x="341.6" y="104.3">D2</text>
<text x="366.3" y="107.5">1</text>
<text x="371.7" y="106.1" transform="rotate(-90 371.7 106.1)">4</text>
<text x="373.4" y="107.5">J1</text>
<text x="57.7" y="109.3">2.2uf</text>
<text x="66.3" y="109.1">100nF</text>
<text x="73.9" y="109.1">100nF</text>
<text x="82.1" y="109.1">100nF</text>
<text x="144" y="113.9">AVSS0</text>
<text x="144" y="108.8">VREFH</text>
<text x="144" y="111.4">VREFH0</text>
<text x="173.8" y="113.9">VCC_DCDC</text>
<text x="173.8" y="111.4">VCC_DCDC</text>
<text x="200.7" y="111.4">VCC_DCDC</text>
<text x="221.2" y="111.6">100nF</text>
<text x="221.2" y="109.6">C13</text>
<text x="229.4" y="111.9">22uf</text>
<text x="229.6" y="109.6">C12</text>
<text x="322.3" y="110">C7</text>
<text x="322.3" y="112.1">100nF</text>
<text x="362.5" y="113.6">WAFER-GH1.25-2PLB</text>
<text x="366.3" y="110.1">2</text>
<text x="371.7" y="111.3" transform="rotate(-90 371.7 111.3)">3</text>
<text x="144" y="116.4">VREFL</text>
<text x="144" y="119">VREFL0</text>
<text x="173.8" y="116.4">VCC_DCDC</text>
<text x="173.8" y="119">VCC_DCDC</text>
<text x="39.3" y="125.3">+3V3_MCU</text>
<text x="116.7" y="124.1">+3V3_MCU</text>
<text x="144" y="124.1">VCC_01</text>
<text x="176.5" y="124.1">VSS_01</text>
<text x="144" y="131.7">VCC_04</text>
<text x="144" y="129.1">VCC_03</text>
<text x="144" y="126.6">VCC_02</text>
<text x="176.5" y="129.1">VSS_03</text>
<text x="176.5" y="131.7">VSS_04</text>
<text x="176.5" y="126.6">VSS_02</text>
<text x="46" y="137">100nF</text>
<text x="46" y="135">C14</text>
<text x="53.6" y="137">100nF</text>
<text x="53.6" y="135">C15</text>
<text x="61.2" y="137">100nF</text>
<text x="61.2" y="135">C16</text>
<text x="68.8" y="137">100nF</text>
<text x="68.8" y="135">C17</text>
<text x="76.5" y="137">100nF</text>
<text x="76.5" y="135">C18</text>
<text x="84.1" y="137">100nF</text>
<text x="84.1" y="135">C19</text>
<text x="91.7" y="137">100nF</text>
<text x="91.7" y="135">C20</text>
<text x="99.3" y="137">100nF</text>
<text x="99.3" y="135">C21</text>
<text x="106.9" y="137">100nF</text>
<text x="106.9" y="135">C22</text>
<text x="114.6" y="137">100nF</text>
<text x="114.6" y="135">C23</text>
<text x="144" y="136.8">VCC_06</text>
<text x="144" y="134.2">VCC_05</text>
<text x="176.5" y="136.8">VSS_06</text>
<text x="176.5" y="134.2">VSS_05</text>
<text x="144" y="141.8">VCC_08</text>
<text x="144" y="139.3">VCC_07</text>
<text x="176.5" y="141.8">VSS_08</text>
<text x="176.5" y="139.3">VSS_07</text>
<text x="328.7" y="143.1">P201/MD</text>
<text x="359.7" y="139.6">U1A</text>
<text x="359.9" y="143.1">P201/MD</text>
<text x="144" y="144.4">VCC_09</text>
<text x="144" y="146.9">VCC_10</text>
<text x="176.5" y="144.4">VSS_09</text>
<text x="176.5" y="146.9">VSS_10</text>
<text x="330.6" y="148.2">RESET#</text>
<text x="359.9" y="148.2">RES</text>
<text x="54.2" y="150.7">+3V3_MCU_VCC2</text>
<text x="110.9" y="152">+3V3_MCU_VCC2</text>
<text x="144" y="152">VCC2_11</text>
<text x="144" y="154.5">VCC2_12</text>
<text x="176.5" y="152">VSS_11</text>
<text x="176.5" y="154.5">VSS_12</text>
<text x="359.9" y="155.8">P213/XTAL</text>
<text x="359.9" y="153.3">P212/EXTAL</text>
<text x="64" y="159.9">100nF</text>
<text x="64" y="157.8">C24</text>
<text x="71.6" y="159.9">100nF</text>
<text x="71.6" y="157.8">C25</text>
<text x="79.3" y="159.9">100nF</text>
<text x="79.3" y="157.8">C26</text>
<text x="86.9" y="159.9">100nF</text>
<text x="86.9" y="157.8">C27</text>
<text x="94.5" y="159.9">100nF</text>
<text x="94.5" y="157.8">C28</text>
<text x="144" y="159.6">VCC2_14</text>
<text x="144" y="157.1">VCC2_13</text>
<text x="176.5" y="159.6">VSS_14</text>
<text x="176.5" y="157.1">VSS_13</text>
<text x="359.9" y="160.9">P215/XCIN/EXCIN</text>
<text x="123.4" y="167.2">VCL</text>
<text x="144" y="167.2">VCL0</text>
<text x="144" y="162.2">VCC2_15</text>
<text x="176.5" y="162.2">VSS_15</text>
<text x="178.7" y="167.2">VSS0</text>
<text x="359.9" y="163.4">P214/XCOUT</text>
<text x="40.1" y="171">VCL</text>
<text x="144" y="172.3">VCL2</text>
<text x="144" y="169.8">VCL1</text>
<text x="178.7" y="172.3">VSS2</text>
<text x="178.7" y="169.8">VSS1</text>
<text x="42.4" y="179.4">C29</text>
<text x="50" y="179.4">C30</text>
<text x="57.7" y="179.4">C31</text>
<text x="65.3" y="179.4">C32</text>
<text x="72.9" y="179.4">C33</text>
<text x="80.5" y="179.4">C34</text>
<text x="88.1" y="179.4">C35</text>
<text x="95.8" y="179.4">C36</text>
<text x="103.4" y="179.4">C37</text>
<text x="111" y="179.4">C38</text>
<text x="118.6" y="179.4">C39</text>
<text x="126.2" y="179.4">C40</text>
<text x="144" y="174.9">VCL3</text>
<text x="144" y="177.4">VCL4</text>
<text x="144" y="179.9">VCL5</text>
<text x="178.7" y="174.9">VSS3</text>
<text x="178.7" y="177.4">VSS4</text>
<text x="178.7" y="179.9">VSS5</text>
<text x="42.2" y="183.2">220nF</text>
<text x="49.8" y="183.2">220nF</text>
<text x="57.4" y="183.2">220nF</text>
<text x="65" y="183.2">220nF</text>
<text x="72.7" y="183.2">220nF</text>
<text x="80.3" y="183.2">220nF</text>
<text x="87.9" y="183.2">220nF</text>
<text x="95.5" y="183.2">220nF</text>
<text x="103.1" y="183.2">220nF</text>
<text x="110.8" y="183.2">220nF</text>
<text x="118.4" y="183.2">220nF</text>
<text x="126" y="183.2">220nF</text>
<text x="144" y="185">VCL7</text>
<text x="144" y="182.5">VCL6</text>
<text x="178.7" y="185">VSS7</text>
<text x="178.7" y="182.5">VSS6</text>
<text x="144" y="190.1">VCL9</text>
<text x="144" y="187.6">VCL8</text>
<text x="178.7" y="190.1">VSS9</text>
<text x="178.7" y="187.6">VSS8</text>
<text x="144" y="192.6">VCL10</text>
<text x="144" y="195.2">VCL11</text>
<text x="177.5" y="192.6">VSS10</text>
<text x="177.5" y="195.2">VSS11</text>
<text x="111.2" y="199">VCL</text>
<text x="118.1" y="201">L2</text>
<text x="144" y="200.3">VLO</text>
<text x="144" y="202.8">VLO</text>
<text x="173.9" y="202.8">VSS_DCDC</text>
<text x="306.1" y="201">Y1</text>
<text x="359.4" y="202.8">Y2</text>
<text x="106.4" y="208.1">47uf</text>
<text x="106.9" y="205.6">C45</text>
<text x="144" y="205.3">VLO</text>
<text x="144" y="207.9">VLO</text>
<text x="173.9" y="205.3">VSS_DCDC</text>
<text x="292.1" y="214.5">C41</text>
<text x="324.6" y="214.7">C42</text>
<text x="345.2" y="214.7">C43</text>
<text x="380.8" y="214.7">C44</text>
<text x="291.9" y="217">15pF</text>
<text x="324.6" y="217.3">15pF</text>
<text x="345.4" y="217">27pF</text>
<text x="381" y="217">27pF</text>
</g>
<g font-size="1.3" fill="#840084">
<text x="336.3" y="31.4">120</text>
<text x="353.1" y="36.7">0R00</text>
<text x="338.1" y="42">0R00</text>
<text x="338.1" y="47.1">0R00</text>
<text x="338.1" y="52.4">0R00</text>
<text x="338.1" y="57.5">0R00</text>
<text x="338.1" y="62.6">0R00</text>
<text x="137.2" y="73.5">R7KA8P1KFLCAC</text>
<text x="359.2" y="167">R7KA8P1KFLCAC</text>
<text x="304.1" y="199.5">24MHz</text>
<text x="114.6" y="204.3">2.2uH</text>
<text x="121.2" y="204.3">2.6A</text>
<text x="126.5" y="204.3">0.100R</text>
<text x="143.5" y="211.7">R7KA8P1KFLCAC</text>
<text x="356.1" y="210.7">32.768KHz</text>
</g>
<g font-size="1.3" fill="#a90000">
<text x="132.6" y="37.8">U17</text>
<text x="132.7" y="40.4">K15</text>
<text x="186" y="37.8">H15</text>
<text x="186" y="40.4">H16</text>
<text x="133.3" y="45.5">R2</text>
<text x="186" y="42.9">H17</text>
<text x="186.2" y="45.5">J15</text>
<text x="133.2" y="53.1">U1</text>
<text x="133.4" y="50.5">T1</text>
<text x="133.4" y="48">T4</text>
<text x="185.9" y="48">M15</text>
<text x="186" y="53.1">U16</text>
<text x="133.2" y="58.2">U3</text>
<text x="133.4" y="55.6">T3</text>
<text x="186" y="58.2">R17</text>
<text x="186.2" y="55.6">T16</text>
<text x="133.2" y="63.2">U2</text>
<text x="133.4" y="60.7">T2</text>
<text x="186.2" y="65.8">J17</text>
<text x="186.2" y="63.2">T17</text>
<text x="133.3" y="68.3">R3</text>
<text x="186.2" y="68.3">J16</text>
<text x="139.6" y="107.7">U9</text>
<text x="139.6" y="105.2">R9</text>
<text x="184.7" y="105.2">M16</text>
<text x="362.5" y="106.4">1</text>
<text x="370.6" y="102.3" transform="rotate(-90 370.6 102.3)">4</text>
<text x="139" y="110.2">U10</text>
<text x="139" y="112.8">R10</text>
<text x="184.8" y="112.8">A10</text>
<text x="184.8" y="110.2">A11</text>
<text x="362.5" y="109">2</text>
<text x="139.2" y="117.9">T10</text>
<text x="139.8" y="115.3">T9</text>
<text x="184.7" y="115.3">B10</text>
<text x="184.7" y="117.9">B11</text>
<text x="370.6" y="115" transform="rotate(-90 370.6 115)">3</text>
<text x="139" y="125.5">K14</text>
<text x="139.1" y="122.9">L15</text>
<text x="184.7" y="122.9">M17</text>
<text x="184.9" y="125.5">J14</text>
<text x="139" y="130.6">H11</text>
<text x="139" y="128">H14</text>
<text x="184.7" y="130.6">H12</text>
<text x="184.7" y="128">G15</text>
<text x="139" y="135.6">G11</text>
<text x="139" y="133.1">G16</text>
<text x="184.7" y="135.6">G10</text>
<text x="184.7" y="133.1">G17</text>
<text x="139.1" y="138.2">F11</text>
<text x="139.6" y="143.3">G6</text>
<text x="139.7" y="140.7">F6</text>
<text x="184.8" y="138.2">F10</text>
<text x="185.3" y="143.3">G7</text>
<text x="185.4" y="140.7">F7</text>
<text x="355.6" y="142">E6</text>
<text x="139.6" y="145.8">H6</text>
<text x="185.3" y="145.8">H7</text>
<text x="355.5" y="147.1">D5</text>
<text x="139.6" y="156">R1</text>
<text x="139.7" y="153.4">L6</text>
<text x="139.8" y="150.9">J6</text>
<text x="185.3" y="156">U4</text>
<text x="185.3" y="153.4">K6</text>
<text x="185.5" y="150.9">J7</text>
<text x="354.9" y="154.7">K16</text>
<text x="354.9" y="152.1">K17</text>
<text x="139.5" y="158.5">M7</text>
<text x="139.5" y="161">M8</text>
<text x="185.5" y="158.5">L7</text>
<text x="185.5" y="161">L8</text>
<text x="355" y="159.8">L17</text>
<text x="139.1" y="166.1">L11</text>
<text x="184.9" y="166.1">L12</text>
<text x="355" y="162.3">L16</text>
<text x="139" y="168.7">K11</text>
<text x="139.2" y="171.2">J11</text>
<text x="139.7" y="173.7">F9</text>
<text x="184.7" y="168.7">K12</text>
<text x="184.9" y="171.2">J12</text>
<text x="185.4" y="173.7">F8</text>
<text x="139.6" y="178.8">H9</text>
<text x="139.6" y="176.3">G9</text>
<text x="184.7" y="178.8">H10</text>
<text x="185.3" y="176.3">G8</text>
<text x="139.8" y="183.9">J8</text>
<text x="139.8" y="181.4">J9</text>
<text x="184.9" y="181.4">J10</text>
<text x="185.3" y="183.9">H8</text>
<text x="139.1" y="191.5">L10</text>
<text x="139.6" y="189">K8</text>
<text x="139.6" y="186.4">K9</text>
<text x="184.7" y="186.4">K10</text>
<text x="185.3" y="189">K7</text>
<text x="185.5" y="191.5">L9</text>
<text x="138.9" y="194.1">M11</text>
<text x="184.7" y="194.1">M10</text>
<text x="139.6" y="201.7">B7</text>
<text x="139.7" y="199.1">A7</text>
<text x="185.3" y="201.7">B9</text>
<text x="139.6" y="206.8">B8</text>
<text x="139.7" y="204.2">A8</text>
<text x="185.4" y="204.2">A9</text>
<text x="303.5" y="205.5">1</text>
<text x="309.8" y="205.5">3</text>
<text x="304.5" y="212.8" transform="rotate(-90 304.5 212.8)">2</text>
<text x="309.6" y="212.8" transform="rotate(-90 309.6 212.8)">4</text>
</g>
<g font-size="1.3" fill="#0f0f0f">
<text x="334" y="152.1">P212_EXTAL_MCU</text>
<text x="334" y="154.6">P213_XTAL_MCU</text>
<text x="334" y="159.7">XCIN_MCU</text>
<text x="334" y="162.2">XCOUT_MCU</text>
<text x="365.8" y="180">P212_EXTAL_MCU</text>
<text x="365.8" y="182.5">P213_XTAL_MCU</text>
<text x="373.4" y="187.6">XCIN_MCU</text>
<text x="373.4" y="190.2">XCOUT_MCU</text>
</g>
<g font-size="1.3" fill="#0000c2">
<text x="301.3" y="175">24MHz</text>
<text x="309" y="175">XTAL</text>
<text x="352.8" y="225.8">32K</text>
<text x="357.9" y="225.8">XTAL</text>
<text x="364.5" y="225.8">XCIN</text>
</g>
</svg>
